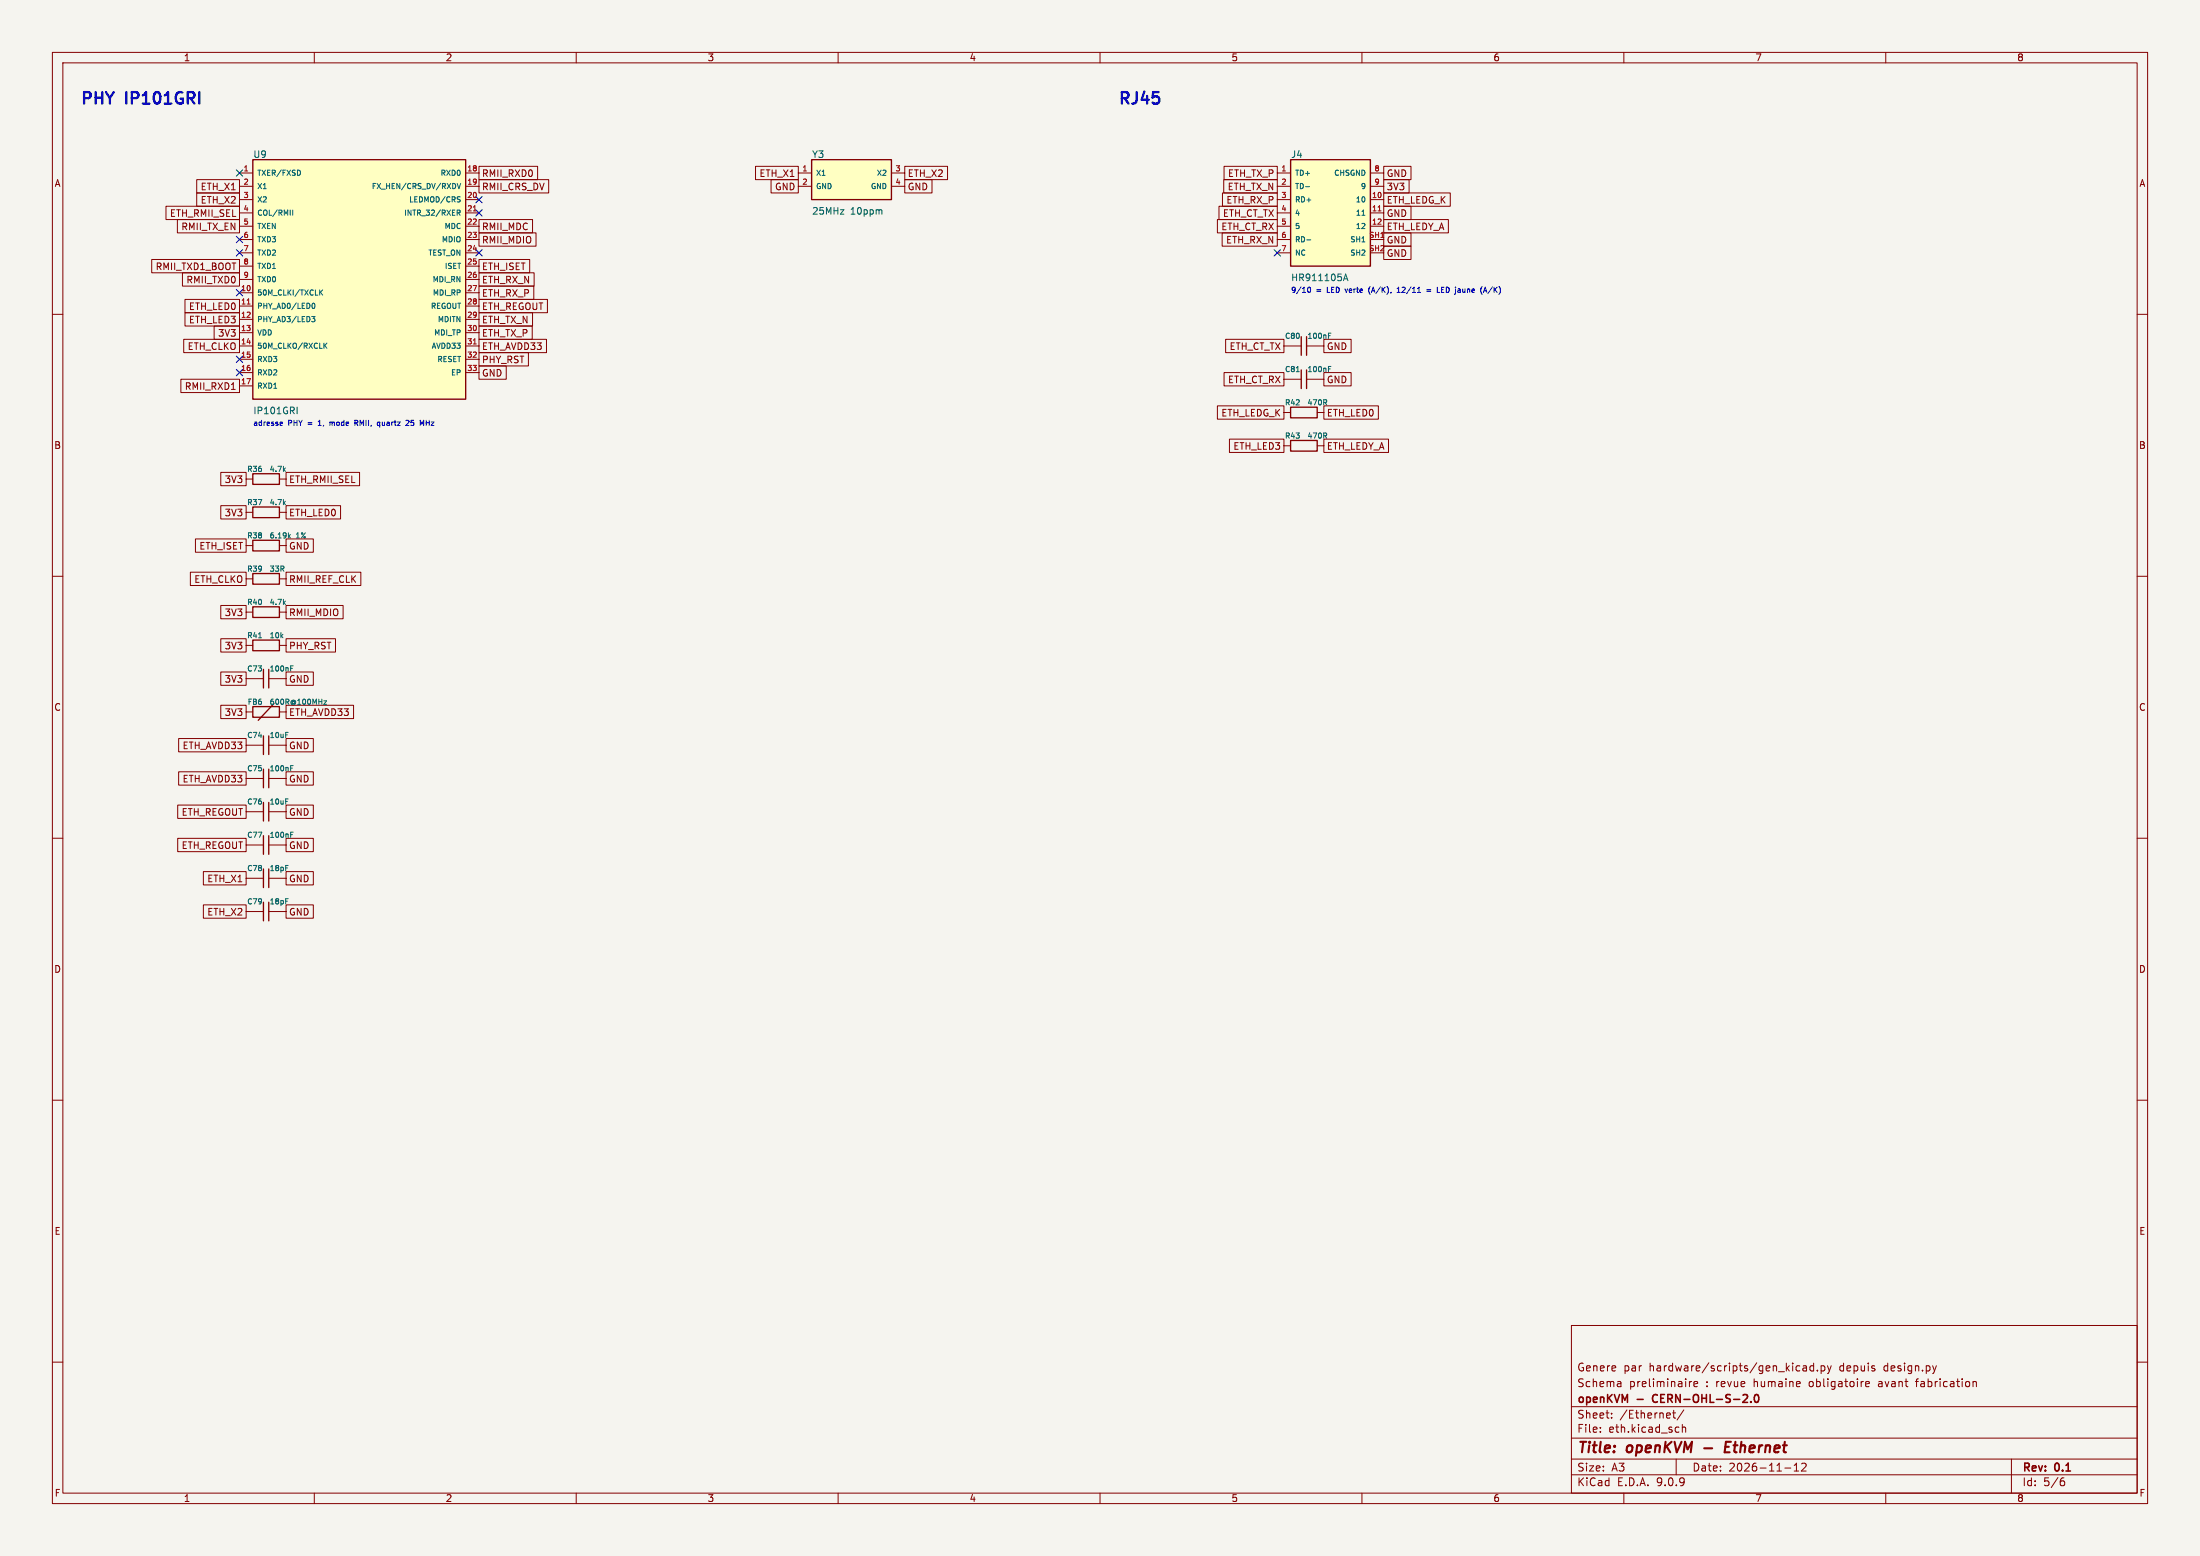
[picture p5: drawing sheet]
<svg xmlns="http://www.w3.org/2000/svg" width="420mm" height="297mm" viewBox="0 0 420 297" stroke-linecap="round" stroke-linejoin="round" font-family="sans-serif">
<path d="M0 0h420v297h-420z" fill="#f5f4ef" stroke="#f5f4ef" stroke-width=".19"/>
<g fill="none" stroke="#840000" stroke-width=".19">
<path d="M10 10h400v277h-400zM12 12h396v273h-396zM60 10v2M110 10v2M160 10v2M210 10v2M260 10v2M310 10v2M360 10v2M10 60h2M408 60h2M47 91.4h1.3"/>
<path d="M53.3 91.4h1.3M10 110h2M408 110h2M47 135.9h1.3M53.3 135.9h1.3M10 160h2M408 160h2M10 210h2M408 210h2M300 253h108v32h-108zM10 260h2M300 278.5h108"/>
<path d="M300 274.5h108M300 268.5h108M305.5 273.2v.2M305.5 272.5v.1M307.7 270.5v.2M307.7 269.8v.1M309.2 263.7l.2 .2v.8M309.4 264.6l-.1 .1M309.4 264l-.1 .1M319.3 269.7h.6M319.5 269.2v1.3l.4 .2M320 278.5v3"/>
<path d="M320.4 272.4l.1 .1M320.5 273.3l-.1 .1M321.2 271.9v1.5M321.2 272.5l.2-.1 .3 .1 .1 .9M321.4 269.1l-1.2 1.9M322.5 263.7v1M322.9 263.7l-.2 .1-.2 .2M323.4 264.2l.7-.2-.1-.2-.4-.1-.2 .2v.7h.6M342.5 279.7l.4-.4v1.5M343.9 279.4l.6-.1 .2 .1 .1 .3-.9 1.1h.9M344.2 260.8h.6l.1 .9M344.9 261l-.5 .1a.29 .29 0 0 0-.2 .3 .29 .29 0 0 0 .2 .3l.5-.1"/>
<path d="M346.2 260.8l-.4-.1-.3 .3 .2 .6h.5M346.2 260.2v1.5M346.9 261.5v.2M347.7 260.8l.4-.1 .3 .3-.2 .6h-.5M347.7 260.7v1.5M348.9 260.7l.3 1M349.2 261.7l-.3 .5M349.6 260.7l-.4 1M356.2 264.2l.7-.2-.1-.2-.4-.1-.2 .2v.7h.6M365.7 263.7h.5M369.7 260.7l-.4 1M376.7 263.8h.5l.1 .9"/>
<path d="M384 278.5v6.5M408 260h2M60 285v2M110 285v2M160 285v2M210 285v2M260 285v2M300 281.5h108M310 285v2M340.7 280.2h1.2M342.5 280.8h.9M360 285v2"/>
<path d="M393.6 282.7h.4l.2 .2-.1 .5-.5 .2M394 282.1l-.4 .1"/>
</g>
<path d="M325.3 276.4h1.6M329.4 276.2h.6M330.4 275.2h-.9l-.3 2h1" fill="none" stroke="#840000" stroke-width=".4"/>
<path d="M315.6 266.4l-.1 .4 .1 .7M332.7 267.7h.9M333.5 266.3v.5M334.3 267.5v.2M335 266.3l.3-.1a.8 .8 0 0 1 .5 .7 .8 .8 0 0 1-.5 .8l-.3-.2-.1-.4z" fill="none" stroke="#840000" stroke-width=".3"/>
<path d="M48.3 90.4h5v2.1h-5zM48.3 134.9h5v2h-5zM52.3 134.3l-3 3.2" fill="none" stroke="#840000" stroke-width=".25"/>
<path d="M54.2 89.6l.3 .4M54.5 89.3l-.4 .4M61.8 133.8h.5l-.5 .6h.5" fill="none" stroke="#006464" stroke-width=".19"/>
<path d="M154.9 30.5h15.3v7.6h-15.3z" fill="#ffffc2"/>
<path d="M154.9 30.5h15.3v7.6h-15.3zM246.4 77.7h5.1v2.1h-5.1zM248.4 64.3v3.5M248.4 70.6v3.6M249.4 64.3v3.5M249.4 70.6v3.6" fill="none" stroke="#840000" stroke-width=".25"/>
<path d="M152.4 33h2.5M152.4 35.6h2.5M170.2 33h2.5M170.2 35.6h2.5M245.1 66h3.3M245.1 78.7h1.3M245.1 72.4h3.3M249.4 66h3.3M249.4 72.4h3.3M251.5 78.7h1.2" fill="none" stroke="#840000" stroke-width=".19"/>
<path d="M168.2 40l.2 .2v.7M247.5 70.9h.5M252.9 76.8l.4 .5M253.2 76.4v.3M253.6 64.1h.3M253.6 63.6h.5M253.6 70.4h.3M253.6 69.9h.5" fill="none" stroke="#006464" stroke-width=".19"/>
<path d="M246.4 30.5h15.2v20.3h-15.2z" fill="#ffffc2"/>
<g fill="none" stroke="#840000" stroke-width=".25">
<path d="M246.4 30.5h15.2v20.3h-15.2zM48.3 96.8h5v2h-5zM246.4 84.1h5.1v2h-5.1zM48.3 103.1h5v2.1h-5zM48.3 109.5h5v2h-5zM48.3 115.8h5v2.1h-5zM48.3 122.2h5v2h-5zM50.3 127.8v3.5M51.3 127.8v3.5M50.3 140.5v3.5M50.3 146.8v3.6M50.3 153.2v3.5"/>
<path d="M50.3 159.5v3.6M51.3 140.5v3.5M51.3 146.8v3.6M51.3 153.2v3.5M51.3 159.5v3.6M50.3 165.9v3.5M50.3 172.2v3.6M51.3 165.9v3.5M51.3 172.2v3.6"/>
</g>
<g fill="none" stroke="#840000" stroke-width=".19">
<path d="M243.8 33h2.6M243.8 35.6h2.6M243.8 38.1h2.6M261.6 33h2.6M261.6 35.6h2.6M261.6 38.1h2.6M243.8 40.6h2.6M243.8 43.2h2.6M243.8 45.7h2.6M243.8 48.3h2.6M261.6 40.6h2.6M261.6 43.2h2.6"/>
<path d="M261.6 45.7h2.6M261.6 48.3h2.6M47 97.8h1.3M53.3 97.8h1.3M245.1 85.1h1.3M251.5 85.1h1.2M47 104.1h1.3M47 110.5h1.3M47 116.8h1.3M53.3 104.1h1.3M53.3 110.5h1.3M53.3 116.8h1.3"/>
<path d="M47 123.2h1.3M47 129.5h3.3M51.3 129.5h3.3M53.3 123.2h1.3M47 142.2h3.3M47 148.6h3.3M47 154.9h3.3M51.3 142.2h3.3M51.3 148.6h3.3M51.3 154.9h3.3M47 167.6h3.3M47 174h3.3"/>
<path d="M47 161.3h3.3M51.3 167.6h3.3M51.3 174h3.3M51.3 161.3h3.3"/>
</g>
<g fill="none" stroke="#006464" stroke-width=".19">
<path d="M249.2 35.6h.8M249.5 45.8h.7M256.5 53.6l.4-1.3 .4 1.3M256.6 53.2h.6M260 41.1h.6M54.2 96l.3 .3M54.5 95.7l-.4 .4M252.9 83.2l.4 .4M253.2 82.7v.4M54.2 115l.3 .4M54.5 114.7l-.4 .4M55.2 102.3l.2 .4"/>
<path d="M55.4 102l-.3 .4M49.4 121.7h.5M54.5 139.8h.5M55.5 127.6h.3M55.5 127.1h.5M54.5 152.5h.5M55.5 146.6h.3M55.5 146.1h.5M55.5 159.3h.3M55.5 158.8h.5M54.5 165.2h.5M54.5 171.5h.5"/>
</g>
<path d="M263.1 40.3h.6" fill="none" stroke="#a90000" stroke-width=".19"/>
<path d="M48.3 30.5h40.6v45.7h-40.6z" fill="#ffffc2"/>
<path d="M48.3 30.5h40.6v45.7h-40.6z" fill="none" stroke="#840000" stroke-width=".25"/>
<g fill="none" stroke="#840000" stroke-width=".19">
<path d="M31.7 39.4h14v2.5h-14zM37.6 34.3h8.1v2.5h-8.1zM37.6 36.8h8.1v2.6h-8.1zM45.7 33h2.6M45.7 35.6h2.6M45.7 38.1h2.6M88.9 33h2.5M88.9 35.6h2.5M88.9 38.1h2.5M91.4 34.3h13.3v2.5h-13.3zM91.4 31.7h11.2v2.6h-11.2zM144.2 31.7h8.2v2.6h-8.2z"/>
<path d="M147.2 34.3h5.2v2.5h-5.2zM172.7 31.7h8.2v2.6h-8.2zM172.7 34.3h5.2v2.5h-5.2zM232.7 39.4h11.1v2.5h-11.1zM233.4 36.8h10.4v2.6h-10.4zM233.6 34.3h10.2v2.5h-10.2zM233.7 31.7h10.1v2.6h-10.1zM264.2 31.7h5.2v2.6h-5.2zM264.2 34.3h4.8v2.5h-4.8zM264.2 36.8h12.7v2.6h-12.7zM264.2 39.4h5.2v2.5h-5.2zM29 49.5h16.7v2.6h-16.7z"/>
<path d="M33.9 41.9h11.8v2.6h-11.8zM34.8 52.1h10.9v2.5h-10.9zM35.3 57.1h10.4v2.6h-10.4zM35.3 59.7h10.4v2.5h-10.4zM45.7 40.6h2.6M45.7 43.2h2.6M45.7 45.7h2.6M45.7 48.3h2.6M45.7 50.8h2.6M45.7 53.3h2.6M45.7 55.9h2.6M45.7 58.4h2.6"/>
<path d="M88.9 40.6h2.5M88.9 43.2h2.5M88.9 45.7h2.5M88.9 48.3h2.5M88.9 50.8h2.5M88.9 53.3h2.5M88.9 55.9h2.5M88.9 58.4h2.5M91.4 54.6h10.5v2.6h-10.5zM91.4 59.7h10.3v2.5h-10.3zM91.4 57.1h13.1v2.6h-13.1zM91.4 52.1h10.6v2.5h-10.6z"/>
<path d="M91.4 49.5h9.7v2.6h-9.7zM91.4 44.4h10.9v2.6h-10.9zM91.4 41.9h10.3v2.6h-10.3zM232.4 41.9h11.4v2.6h-11.4zM233.3 44.4h10.5v2.6h-10.5zM264.2 47h5.2v2.5h-5.2zM264.2 44.4h5.2v2.6h-5.2zM264.2 41.9h12.3v2.6h-12.3zM34.5 72.4h11.2v2.5h-11.2zM35.1 64.8h10.6v2.5h-10.6zM40.9 62.2h4.8v2.6h-4.8zM44.2 74.3h.7"/>
<path d="M45.7 61h2.6M45.7 63.5h2.6M45.7 66h2.6M45.7 68.6h2.6M45.7 71.1h2.6M45.7 73.7h2.6M88.9 61h2.5M88.9 63.5h2.5M88.9 66h2.5M88.9 68.6h2.5M88.9 71.1h2.5M91.4 69.8h5.2v2.6h-5.2z"/>
<path d="M91.4 67.3h9.5v2.6h-9.5zM91.4 64.8h12.9v2.5h-12.9zM91.4 62.2h10.2v2.6h-10.2zM232.4 77.5h12.7v2.5h-12.7zM233.7 71.1h11.4v2.6h-11.4zM234 64.8h11.1v2.5h-11.1zM252.7 77.5h10.4v2.5h-10.4zM252.7 71.1h5.2v2.6h-5.2zM252.7 64.8h5.2v2.5h-5.2zM42.1 96.5h4.9v2.6h-4.9zM42.1 90.2h4.9v2.5h-4.9zM54.6 96.5h10.4v2.6h-10.4z"/>
<path d="M54.6 90.2h14v2.5h-14zM234.7 83.8h10.4v2.6h-10.4zM252.7 83.8h12.4v2.6h-12.4zM36.3 109.2h10.7v2.6h-10.7zM37.3 102.9h9.7v2.5h-9.7zM42.1 115.6h4.9v2.5h-4.9zM54.6 109.2h14.3v2.6h-14.3zM54.6 102.9h5.2v2.5h-5.2zM54.6 115.6h10.9v2.5h-10.9zM42.1 134.6h4.9v2.6h-4.9zM42.1 128.3h4.9v2.5h-4.9zM42.1 121.9h4.9v2.6h-4.9z"/>
<path d="M54.6 128.3h5.2v2.5h-5.2zM54.6 121.9h9.4v2.6h-9.4zM54.6 134.6h12.9v2.6h-12.9zM33.9 153.7h13.1v2.5h-13.1zM34.1 147.3h12.9v2.6h-12.9zM34.1 141h12.9v2.5h-12.9zM54.6 147.3h5.2v2.6h-5.2zM54.6 141h5.2v2.5h-5.2zM54.6 153.7h5.2v2.5h-5.2zM33.9 160h13.1v2.6h-13.1zM38.8 166.4h8.2v2.5h-8.2zM38.8 172.7h8.2v2.6h-8.2z"/>
<path d="M54.6 172.7h5.2v2.6h-5.2zM54.6 166.4h5.2v2.5h-5.2zM54.6 160h5.2v2.6h-5.2z"/>
</g>
<g fill="none" stroke="#006464" stroke-width=".19">
<path d="M57.2 32.5l.2 .4-.2 .5M87.3 35l.3 1 .3-1M87.5 37.6h.3M87.7 38.1l.1 .2-.1 .3M55.9 40.1v1M59.6 58l.2-.1a.49 .49 0 0 1 .3 .5 .49 .49 0 0 1-.4 .4h-.1M61 55.3v1M61.2 55.8l.4 .5M61.6 55.3l-.6 .6M87.3 40.1h.4l.1 .2v.3h-.5M87.5 40.6l.3 .5M56.7 77.7v1.3"/>
<path d="M59.5 60.4h.6l-.3 .4 .3 .1v.3l-.2 .2h-.3M61.8 65.5v1M62 65.9l.4 .6M62.4 65.5l-.6 .6"/>
</g>
<path d="M47.2 58h.6M90.4 40.3h.5M90.4 65.7h.5" fill="none" stroke="#a90000" stroke-width=".19"/>
<g fill="none" stroke="#000084" stroke-width=".19">
<path d="M45.1 32.4l1.2 1.2M46.3 32.4l-1.2 1.2M90.8 37.5l1.2 1.2M92 37.5l-1.2 1.2M45.1 45.1l1.2 1.2M45.1 47.7l1.2 1.2M45.1 55.3l1.2 1.2M46.3 45.1l-1.2 1.2M46.3 47.7l-1.2 1.2M46.3 55.3l-1.2 1.2M90.8 47.7l1.2 1.2M90.8 40l1.2 1.2"/>
<path d="M92 47.7l-1.2 1.2M92 40l-1.2 1.2M243.2 47.7l1.2 1.2M244.4 47.7l-1.2 1.2M45.1 70.5l1.2 1.2M45.1 68l1.2 1.2M46.3 70.5l-1.2 1.2M46.3 68l-1.2 1.2"/>
</g>
<g fill="none" stroke="#0000c2" stroke-width=".19">
<path d="M249.7 54.9l.2-.1a.49 .49 0 0 1 .3 .5 .49 .49 0 0 1-.4 .5l-.2-.4zM256.8 55.2l.2 .6M261.6 54.7a1.15 1.15 0 0 0 0 1.5M266.7 55.8h.6M266.7 55.1l.3-.3v1M272.4 55.3h.7M272.4 55.6h.7M274.4 54.8v1h.5M275.2 55.3h.3M275.7 54.8h-.5v1h.5M283.2 55.8l.3-1 .4 1M283.3 55.5h.5"/>
<path d="M284.9 54.8l-.8 1.3M53.6 80.6h.3v.2l-.4 .1M53.9 81.2h-.3M60.7 81.2h.6M60.9 80.4l-.2 .1M63 80.6v.6M63.4 80.6h-.4M67.7 80.7h.5l.1-.4-.6-.1v1M68 80.7l.3 .5M72.2 80.6h.3M72.5 81.2h-.3M72.5 80.6v1"/>
<path d="M77.6 80.3l.3-.1 .2 .3-.6 .7h.6M78.5 81.1l.1 .1M79 80.2h-.5v.5l.1-.1M81.4 80.2v1M81.4 80.7h.5"/>
</g>
<g font-size="3.1" fill="#0000c2">
<text x="15.2" y="20.1">PHY</text>
<text x="24.2" y="20.1">IP101GRI</text>
<text x="213.4" y="20.1">RJ45</text>
</g>
<g font-size="2.8" fill="#840000">
<text x="301" y="277.9">Title:</text>
<text x="310.6" y="277.9">openKVM</text>
<text x="330.9" y="277.9">Ethernet</text>
</g>
<g font-size="2.1" fill="#840000">
<text x="301" y="262">Genere</text>
<text x="309.9" y="262">par</text>
<text x="314.9" y="262">hardware/scripts/gen_kicad.py</text>
<text x="351.3" y="262">depuis</text>
<text x="359.9" y="262">design.py</text>
<text x="301" y="268.2">openKVM</text>
<text x="301" y="265">Schema</text>
<text x="311" y="265">preliminaire</text>
<text x="312.6" y="268.2">-</text>
<text x="316.2" y="268.2">CERN-OHL-S-2.0</text>
<text x="325.7" y="265">: revue</text>
<text x="335" y="265">humaine</text>
<text x="345.8" y="265">obligatoire</text>
<text x="359.1" y="265">avant</text>
<text x="366.5" y="265">fabrication</text>
<text x="301" y="273.7">File:</text>
<text x="301" y="271">Sheet:</text>
<text x="307.1" y="273.7">eth.kicad_sch</text>
<text x="309.2" y="271">/Ethernet/</text>
<text x="301" y="281.1">Size:</text>
<text x="307.6" y="281.1">A3</text>
<text x="323" y="281.1">Date:</text>
<text x="330" y="281.1">2026-11-12</text>
<text x="386" y="281.3">Rev:</text>
<text x="392.4" y="281.3">0.1</text>
<text x="301" y="283.9">KiCad</text>
<text x="308.7" y="283.9">E.D.A.</text>
<text x="316.3" y="283.9">9.0.9</text>
<text x="386" y="283.9">Id:</text>
<text x="390.1" y="283.9">5/6</text>
</g>
<g font-size="1.8" fill="#840000">
<text x="35" y="11.9">1</text>
<text x="85" y="11.9">2</text>
<text x="135" y="11.9">3</text>
<text x="185" y="11.9">4</text>
<text x="235" y="11.9">5</text>
<text x="285" y="11.9">6</text>
<text x="335" y="11.9">7</text>
<text x="385" y="11.9">8</text>
<text x="10.3" y="35.9">A</text>
<text x="91.9" y="34">RMII_RXD0</text>
<text x="144.9" y="34">ETH_X1</text>
<text x="173.2" y="34">ETH_X2</text>
<text x="234.3" y="34">ETH_TX_P</text>
<text x="264.6" y="34">GND</text>
<text x="408.3" y="35.9">A</text>
<text x="32.3" y="41.6">ETH_RMII_SEL</text>
<text x="38.2" y="36.5">ETH_X1</text>
<text x="38.2" y="39.1">ETH_X2</text>
<text x="91.9" y="36.5">RMII_CRS_DV</text>
<text x="147.8" y="36.5">GND</text>
<text x="173.2" y="36.5">GND</text>
<text x="233.4" y="41.6">ETH_CT_TX</text>
<text x="234" y="39.1">ETH_RX_P</text>
<text x="234.3" y="36.5">ETH_TX_N</text>
<text x="264.6" y="36.5">3V3</text>
<text x="264.6" y="39.1">ETH_LEDG_K</text>
<text x="264.6" y="41.6">GND</text>
<text x="34.5" y="44.1">RMII_TX_EN</text>
<text x="91.9" y="46.7">RMII_MDIO</text>
<text x="91.9" y="44.1">RMII_MDC</text>
<text x="233.1" y="44.1">ETH_CT_RX</text>
<text x="234" y="46.7">ETH_RX_N</text>
<text x="264.6" y="46.7">GND</text>
<text x="264.6" y="44.1">ETH_LEDY_A</text>
<text x="29.6" y="51.8">RMII_TXD1_BOOT</text>
<text x="91.9" y="51.8">ETH_ISET</text>
<text x="264.6" y="49.2">GND</text>
<text x="35.5" y="54.3">RMII_TXD0</text>
<text x="36" y="59.4">ETH_LED0</text>
<text x="91.9" y="56.8">ETH_RX_P</text>
<text x="91.9" y="59.4">ETH_REGOUT</text>
<text x="91.9" y="54.3">ETH_RX_N</text>
<text x="36" y="61.9">ETH_LED3</text>
<text x="41.5" y="64.5">3V3</text>
<text x="91.9" y="64.5">ETH_TX_P</text>
<text x="91.9" y="61.9">ETH_TX_N</text>
<text x="35.7" y="67">ETH_CLKO</text>
<text x="91.9" y="69.5">PHY_RST</text>
<text x="91.9" y="67">ETH_AVDD33</text>
<text x="234.6" y="67">ETH_CT_TX</text>
<text x="253.2" y="67">GND</text>
<text x="35.2" y="74.6">RMII_RXD1</text>
<text x="91.9" y="72.1">GND</text>
<text x="234.3" y="73.3">ETH_CT_RX</text>
<text x="253.2" y="73.3">GND</text>
<text x="233.1" y="79.7">ETH_LEDG_K</text>
<text x="253.2" y="79.7">ETH_LED0</text>
<text x="10.3" y="85.9">B</text>
<text x="235.4" y="86">ETH_LED3</text>
<text x="253.2" y="86">ETH_LEDY_A</text>
<text x="408.2" y="85.9">B</text>
<text x="42.8" y="92.4">3V3</text>
<text x="55.1" y="92.4">ETH_RMII_SEL</text>
<text x="42.8" y="98.7">3V3</text>
<text x="55.1" y="98.7">ETH_LED0</text>
<text x="38" y="105.1">ETH_ISET</text>
<text x="55.1" y="105.1">GND</text>
<text x="37" y="111.4">ETH_CLKO</text>
<text x="55.1" y="111.4">RMII_REF_CLK</text>
<text x="42.8" y="117.8">3V3</text>
<text x="55.1" y="117.8">RMII_MDIO</text>
<text x="42.8" y="124.1">3V3</text>
<text x="55.1" y="124.1">PHY_RST</text>
<text x="42.8" y="130.5">3V3</text>
<text x="55.1" y="130.5">GND</text>
<text x="10.3" y="135.9">C</text>
<text x="42.8" y="136.8">3V3</text>
<text x="55.1" y="136.8">ETH_AVDD33</text>
<text x="408.2" y="135.9">C</text>
<text x="34.8" y="143.2">ETH_AVDD33</text>
<text x="55.1" y="143.2">GND</text>
<text x="34.8" y="149.5">ETH_AVDD33</text>
<text x="55.1" y="149.5">GND</text>
<text x="34.6" y="155.9">ETH_REGOUT</text>
<text x="55.1" y="155.9">GND</text>
<text x="34.6" y="162.2">ETH_REGOUT</text>
<text x="55.1" y="162.2">GND</text>
<text x="39.5" y="168.6">ETH_X1</text>
<text x="55.1" y="168.6">GND</text>
<text x="39.5" y="174.9">ETH_X2</text>
<text x="55.1" y="174.9">GND</text>
<text x="10.3" y="185.9">D</text>
<text x="408.2" y="185.9">D</text>
<text x="10.3" y="235.9">E</text>
<text x="408.3" y="235.9">E</text>
<text x="10.3" y="285.9">F</text>
<text x="35" y="286.9">1</text>
<text x="85" y="286.9">2</text>
<text x="135" y="286.9">3</text>
<text x="185" y="286.9">4</text>
<text x="235" y="286.9">5</text>
<text x="285" y="286.9">6</text>
<text x="335" y="286.9">7</text>
<text x="385" y="286.9">8</text>
<text x="408.3" y="285.9">F</text>
</g>
<g font-size="1.8" fill="#006464">
<text x="48.3" y="30.3">U9</text>
<text x="154.9" y="30.3">Y3</text>
<text x="246.4" y="30.3">J4</text>
<text x="154.9" y="41.2">25MHz</text>
<text x="162.3" y="41.2">10ppm</text>
<text x="246.4" y="53.9">HR911105A</text>
<text x="48.3" y="79.3">IP101GRI</text>
</g>
<g font-size="1.4" fill="#a90000">
<text x="46.4" y="32.8">1</text>
<text x="46.4" y="35.3">2</text>
<text x="89.1" y="32.8">18</text>
<text x="89.1" y="35.3">19</text>
<text x="153.1" y="32.8">1</text>
<text x="153.1" y="35.3">2</text>
<text x="170.8" y="32.8">3</text>
<text x="170.8" y="35.3">4</text>
<text x="244.5" y="32.8">1</text>
<text x="244.5" y="35.3">2</text>
<text x="262.3" y="32.8">8</text>
<text x="262.3" y="35.3">9</text>
<text x="46.4" y="37.8">3</text>
<text x="46.4" y="40.4">4</text>
<text x="89.1" y="37.8">20</text>
<text x="89.1" y="40.4">21</text>
<text x="244.5" y="37.8">3</text>
<text x="244.5" y="40.4">4</text>
<text x="261.8" y="37.8">10</text>
<text x="261.8" y="40.4">11</text>
<text x="46.4" y="42.9">5</text>
<text x="46.4" y="45.5">6</text>
<text x="89.1" y="42.9">22</text>
<text x="89.1" y="45.5">23</text>
<text x="244.5" y="42.9">5</text>
<text x="244.5" y="45.5">6</text>
<text x="261.3" y="45.5">SH1</text>
<text x="261.8" y="42.9">12</text>
<text x="46.4" y="48">7</text>
<text x="46.4" y="50.5">8</text>
<text x="46.4" y="53.1">9</text>
<text x="89.1" y="48">24</text>
<text x="89.1" y="50.5">25</text>
<text x="89.1" y="53.1">26</text>
<text x="244.5" y="48">7</text>
<text x="261.3" y="48">SH2</text>
<text x="45.9" y="55.6">10</text>
<text x="45.9" y="58.2">11</text>
<text x="89.1" y="55.6">27</text>
<text x="89.1" y="58.2">28</text>
<text x="45.9" y="60.7">12</text>
<text x="45.9" y="63.2">13</text>
<text x="45.9" y="65.8">14</text>
<text x="89.1" y="60.7">29</text>
<text x="89.1" y="63.2">30</text>
<text x="89.1" y="65.8">31</text>
<text x="45.9" y="68.3">15</text>
<text x="45.9" y="70.9">16</text>
<text x="89.1" y="68.3">32</text>
<text x="89.1" y="70.9">33</text>
<text x="45.9" y="73.4">17</text>
</g>
<g font-size="1.4" fill="#006464">
<text x="49" y="33.7">TXER/FXSD</text>
<text x="84" y="33.7">RXD0</text>
<text x="155.7" y="33.7">X1</text>
<text x="167.3" y="33.7">X2</text>
<text x="247.1" y="33.7">TD+</text>
<text x="254.6" y="33.7">CHSGND</text>
<text x="49" y="36.3">X1</text>
<text x="49" y="38.8">X2</text>
<text x="49" y="41.4">COL/RMII</text>
<text x="70.8" y="36.3">FX_HEN/CRS_DV/RXDV</text>
<text x="77" y="41.4">INTR_32/RXER</text>
<text x="78" y="38.8">LEDMOD/CRS</text>
<text x="155.7" y="36.3">GND</text>
<text x="166.1" y="36.3">GND</text>
<text x="247.1" y="36.3">TD-</text>
<text x="247.1" y="38.8">RD+</text>
<text x="247.1" y="41.4">4</text>
<text x="258.7" y="38.8">10</text>
<text x="258.7" y="41.4">11</text>
<text x="259.6" y="36.3">9</text>
<text x="49" y="43.9">TXEN</text>
<text x="49" y="46.4">TXD3</text>
<text x="84.2" y="46.4">MDIO</text>
<text x="84.7" y="43.9">MDC</text>
<text x="247.1" y="43.9">5</text>
<text x="247.1" y="46.4">RD-</text>
<text x="257.6" y="46.4">SH1</text>
<text x="258.7" y="43.9">12</text>
<text x="49" y="49">TXD2</text>
<text x="49" y="51.5">TXD1</text>
<text x="81.6" y="49">TEST_ON</text>
<text x="84.8" y="51.5">ISET</text>
<text x="247.1" y="49">NC</text>
<text x="257.6" y="49">SH2</text>
<text x="49" y="54.1">TXD0</text>
<text x="49" y="56.6">50M_CLKI/TXCLK</text>
<text x="49" y="59.1">PHY_AD0/LED0</text>
<text x="82.1" y="59.1">REGOUT</text>
<text x="82.5" y="54.1">MDI_RN</text>
<text x="82.5" y="56.6">MDI_RP</text>
<text x="49" y="61.7">PHY_AD3/LED3</text>
<text x="49" y="64.2">VDD</text>
<text x="82.7" y="64.2">MDI_TP</text>
<text x="83.5" y="61.7">MDITN</text>
<text x="245.2" y="64.9">C80</text>
<text x="249.5" y="64.9">100nF</text>
<text x="49" y="66.8">50M_CLKO/RXCLK</text>
<text x="49" y="69.3">RXD3</text>
<text x="49" y="71.8">RXD2</text>
<text x="82.3" y="66.8">AVDD33</text>
<text x="83.4" y="69.3">RESET</text>
<text x="86" y="71.8">EP</text>
<text x="245.2" y="71.2">C81</text>
<text x="249.5" y="71.2">100nF</text>
<text x="49" y="74.4">RXD1</text>
<text x="245.2" y="77.6">R42</text>
<text x="249.5" y="77.6">470R</text>
<text x="245.2" y="83.9">R43</text>
<text x="249.5" y="83.9">470R</text>
<text x="47.1" y="90.3">R36</text>
<text x="51.4" y="90.3">4.7k</text>
<text x="47.1" y="96.6">R37</text>
<text x="51.4" y="96.6">4.7k</text>
<text x="47.1" y="103">R38</text>
<text x="51.4" y="103">6.19k</text>
<text x="56.5" y="103">1%</text>
<text x="47.1" y="109.3">R39</text>
<text x="51.4" y="109.3">33R</text>
<text x="47.1" y="115.7">R40</text>
<text x="51.4" y="115.7">4.7k</text>
<text x="47.1" y="122">R41</text>
<text x="51.4" y="122">10k</text>
<text x="47.1" y="128.4">C73</text>
<text x="51.4" y="128.4">100nF</text>
<text x="47.2" y="134.7">FB6</text>
<text x="51.4" y="134.7">600R@100MHz</text>
<text x="47.1" y="141.1">C74</text>
<text x="51.4" y="141.1">10uF</text>
<text x="47.1" y="147.4">C75</text>
<text x="51.4" y="147.4">100nF</text>
<text x="47.1" y="153.8">C76</text>
<text x="51.4" y="153.8">10uF</text>
<text x="47.1" y="160.1">C77</text>
<text x="51.4" y="160.1">100nF</text>
<text x="47.1" y="166.5">C78</text>
<text x="51.4" y="166.5">18pF</text>
<text x="47.1" y="172.8">C79</text>
<text x="51.4" y="172.8">18pF</text>
</g>
<g font-size="1.4" fill="#0000c2">
<text x="246.4" y="56">9/10</text>
<text x="251.3" y="56">=</text>
<text x="253.6" y="56">LED</text>
<text x="257.3" y="56">verte</text>
<text x="262" y="56">(A/K),</text>
<text x="267.7" y="56">12/11</text>
<text x="275.8" y="56">LED</text>
<text x="279.6" y="56">jaune</text>
<text x="284.6" y="56">(A/K)</text>
<text x="48.3" y="81.4">adresse</text>
<text x="55" y="81.4">PHY</text>
<text x="59" y="81.4">=</text>
<text x="61.2" y="81.4">1,</text>
<text x="63.7" y="81.4">mode</text>
<text x="68.7" y="81.4">RMII,</text>
<text x="73.3" y="81.4">quartz</text>
<text x="79" y="81.4">25</text>
<text x="81.9" y="81.4">MHz</text>
</g>
</svg>
